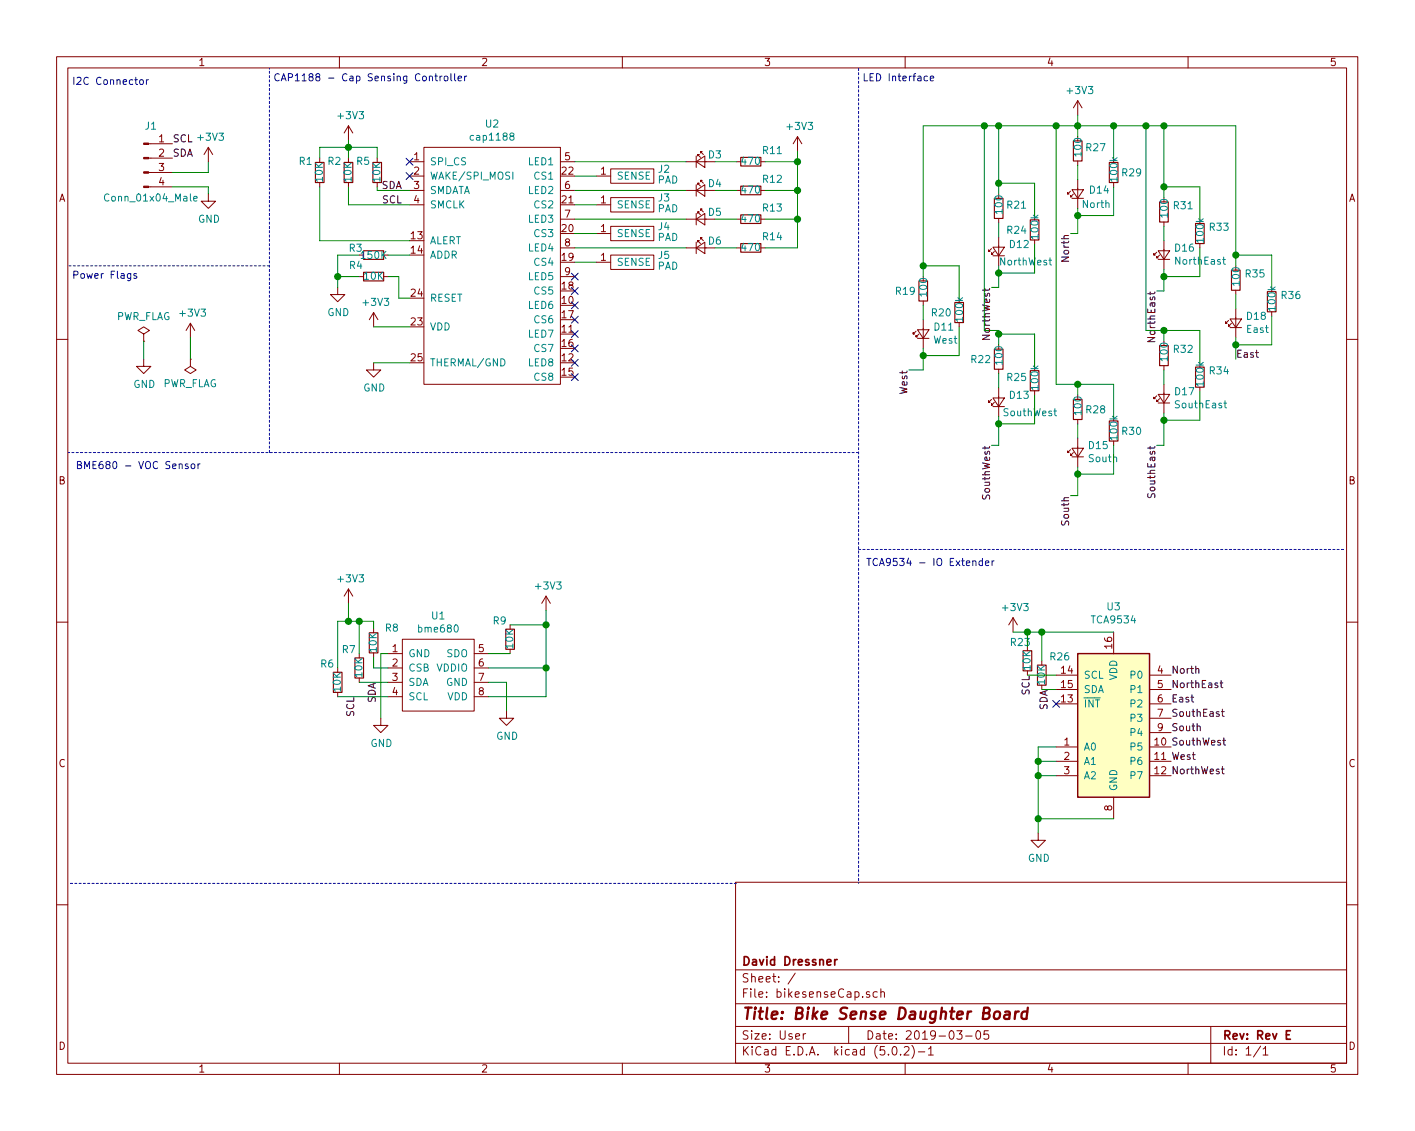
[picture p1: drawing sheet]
<svg xmlns="http://www.w3.org/2000/svg" width="250mm" height="200mm" viewBox="0 0 250 200" stroke-linecap="round" stroke-linejoin="round" font-family="sans-serif">
<g fill="none" stroke="#840000" stroke-width=".18">
<path d="M10 10h230v180h-230zM12 12h226v176h-226zM60 10v2M110 10v2M160 10v2M190.5 17.8v2.5M190.5 17.8l-.8 1.3M190.5 17.8l.8 1.3M210 10v2M26.3 33h4.2M26.3 30.5h4.2M26.3 28h4.2"/>
<path d="M26.3 25.4h4.2M36.8 34.3v1.3h1.3l-1.3 1.3-1.2-1.3h1.2M36.8 26.1l-.7 1.2M36.8 26.1v2.5M36.8 26.1l.8 1.2M56.5 28v.7M56.5 32.3v.7M61.6 22.3l-.8 1.2M61.6 22.3v2.5M61.6 28v.7M61.6 32.3v.7M61.6 22.3l.8 1.2"/>
<path d="M66.7 28v.7M66.7 32.3v.7M72.4 28.6h2.5M72.4 31.1h2.5M72.4 33.7h2.5M72.4 36.2h2.5M74.9 26.1h24.2v41.9h-24.2zM99.1 28.6h2.5M99.1 33.7h2.5M99.1 38.8h2.5M105.4 31.1h2.5M105.4 36.2h2.5"/>
<path d="M107.9 29.9h7.7v2.5h-7.7zM107.9 35h7.7v2.5h-7.7zM121.3 28.6h5.1M121.3 33.7h5.1M121.3 38.8h5.1M123.1 38.8l1.5-1.1v2.1zM123.1 33.7l1.5-1v2zM123.1 28.6l1.5-1v2zM123.1 27.6v2M123.1 32.7v2M123.1 37.7v2.1M123.3 37.7v-.2h.3h-.3l.5 .5"/>
<path d="M123.3 32.7v-.3h.3h-.3l.5 .5M123.3 27.6v-.3h.3h-.3l.5 .5M123.8 37.2v-.2h.3h-.3l.5 .5M123.8 32.2v-.3h.3h-.3l.5 .5M123.8 27.1v-.3h.3h-.3l.5 .5M130.2 28.6h.7M130.2 33.7h.7M130.2 38.8h.7M134.5 28.6h.8M134.5 33.7h.8M134.5 38.8h.8M141 24.2l-.8 1.2"/>
<path d="M141 24.2v2.5M141 24.2l.7 1.2M176.5 38.6v.8M189.2 33.8l-.5 .5v-.2v.2h.3M189.5 33.6h2l-1 1.5zM189.5 35.1h2M189.7 34.3l-.5 .5v-.2v.2h.3M190.5 28.5v.7M190.5 31.8v5.1M196.8 32.3v.7M205.7 39.3v.7M25.4 59.1l1-.7-1-.6-1 .6 1 .7v1.3"/>
<path d="M33.7 57.2l-.8 1.2M33.7 57.2v2.5M33.7 57.2l.7 1.2M59.7 50.8v1.3h1.3l-1.3 1.3-1.3-1.3h1.3M63.5 48.9h.8M66 55.3l-.7 1.2M66 55.3v2.5M66 55.3l.8 1.2M67.8 48.9h.8M99.1 43.8h2.5M99.1 48.9h2.5M105.4 41.3h2.5"/>
<path d="M105.4 46.4h2.5M107.9 40h7.7v2.6h-7.7zM107.9 45.1h7.7v2.6h-7.7zM121.3 43.8h5.1M123.1 43.8l1.5-1v2.1zM123.1 42.8v2.1M123.3 42.8v-.2h.3h-.3l.5 .5M123.8 42.3v-.2h.3h-.3l.5 .5M130.2 43.8h.7M134.5 43.8h.8M161.9 58.6l-.5 .5v-.3v.3h.3M162.2 58.3h2l-1 1.5z"/>
<path d="M162.2 59.8h2M162.4 59.1l-.5 .5v-.3v.3h.3M163.2 53.2v.8M163.2 56.5v5.1M169.5 57v.8M175.3 44l-.5 .5v-.3v.3h.2M175.5 43.7h2l-1 1.5zM175.5 45.2h2M175.8 44.5l-.5 .5v-.3v.3h.2M176.5 41.9v3.3M182.9 42.4v.8M204.5 44.6l-.5 .5v-.2v.2h.2"/>
<path d="M204.7 44.3h2.1l-1.1 1.6zM204.7 45.9h2.1M205 45.1l-.5 .5v-.2v.2h.2M205.7 42.6v5.1M212.1 43.1v.7M217.2 56.7l-.5 .5v-.3v.3h.2M217.4 56.4h2.1l-1.1 1.5zM217.4 57.9h2.1M217.7 57.2l-.5 .5v-.3v.3h.2M218.4 51.3v.8M218.4 54.6v5.1M224.8 55.1v.8"/>
<path d="M10 60h2M25.4 60.4h.1M25.4 63.5v1.3h1.3l-1.3 1.3-1.3-1.3h1.3M33.7 63.5v1.3l1 .6-1 .7-1.1-.7 1.1-.6M33.7 63.5h.1M66 64.2v1.2h1.3l-1.3 1.3-1.2-1.3h1.2M175.3 70.6l-.5 .5v-.2v.2h.2M175.5 70.4h2l-1 1.5zM175.5 71.9h2M175.8 71.1l-.5 .6v-.3v.3h.2M176.5 65.3v.8M176.5 68.6v5.1"/>
<path d="M182.9 69.1v.8M189.2 79.5l-.5 .5v-.2v.2h.3M189.5 79.3h2l-1 1.5zM190.5 74.2v.8M190.5 77.5v5.1M196.8 78v.8M204.5 70l-.5 .5v-.2v.2h.2M204.7 69.7h2.1l-1.1 1.6zM204.7 71.3h2.1M205 70.5l-.5 .5v-.2v.2h.2M205.7 64.7v.7M205.7 68v5.1"/>
<path d="M212.1 68.5v.7M238 60h2M189.5 80.8h2M189.7 80l-.5 .5v-.2v.2h.3M10 110h2M59.7 118.1v.8M61.6 104.2v2.5M61.6 104.2l-.8 1.2M61.6 104.2l.8 1.2M63.5 115.6v.8M63.5 119.9v.8M66 111.2v.7"/>
<path d="M66 115.5v.7M68.6 115.6h2.5M68.6 118.1h2.5M71.1 113.1h12.7v12.7h-12.7zM83.8 115.6h2.6M83.8 118.1h2.6M90.2 110.5v.8M90.2 114.8v.8M96.5 105.4l-.7 1.3M96.5 105.4v2.6M96.5 105.4l.8 1.3M179.1 109.2l-.8 1.3"/>
<path d="M179.1 109.2v2.6M179.1 109.2l.7 1.3M181.6 114.3v.8M181.6 118.6v.8M184.1 116.9v.7M186.7 119.4h3.8M196.8 111.8v3.8M203.2 119.4h3.8M238 110h2M59.7 122.5v.7M67.3 127v1.3h1.3l-1.3 1.3-1.3-1.3h1.3M68.6 120.7h2.5"/>
<path d="M68.6 123.2h2.5M83.8 120.7h2.6M83.8 123.2h2.6M89.5 125.8v1.2h1.3l-1.3 1.3-1.2-1.3h1.2M184.1 121.2v.7M186.7 132.1h3.8M186.7 134.6h3.8M186.7 137.2h3.8M186.7 124.5h3.8M186.7 121.9h3.8M203.2 132.1h3.8M203.2 134.6h3.8"/>
<path d="M203.2 137.2h3.8M203.2 124.5h3.8M203.2 121.9h3.8M203.2 127h3.8M203.2 129.6h3.8M130 156h108v32h-108zM183.5 147.3v1.3h1.3l-1.3 1.3-1.3-1.3h1.3M196.8 141v3.8M10 160h2M130 177.5h108M130 171.5h108M140.6 172.1l-1.3 1.9"/>
<path d="M153.7 175.5l-.4-.1-.2 .2 .1 .2 .5 .1v.4h-.6M155.1 175.5l-.5-.1-.3 .3 .1 .6 .2 .1 .5-.1M155.7 175.5l.2-.1 .4 .1v.9M155.7 174.9v1.5M238 160h2M60 188v2M110 188v2M130 184.5h108M130 181.5h108M142 182.8v1M142.4 182.8l-.4 .3M150 181.5v3"/>
<path d="M157.9 185.2l.3-.1a.94 .94 0 0 1 0 1.5 .8 .8 0 0 1-.6-.6 .8 .8 0 0 1 .3-.8zM159.2 186.5v.1M159.8 185.2l.2-.1h.4l.2 .1 .1 .3-.1 .2-.8 .9h.9M160 188v2M161.2 184.9a1.71 1.71 0 0 1 0 2.3M162.3 186h1.2M164.1 185.5l.4-.4v1.5M164.1 186.6h.9M169.1 182.3h1l-.5 .6 .4 .1v.7l-.2 .1-.7-.1M170.7 183.2h1.1M172.6 182.4l.4-.1a.94 .94 0 0 1 0 1.5 .82 .82 0 0 1-.4-1.4zM174.7 182.3h-.7l-.1 .7 .2-.1h.5l.2 .3-.1 .5-.2 .1-.6-.1"/>
<path d="M210 188v2M214 181.5v6.5M222.8 185l-1.2 1.9M223.3 185.5l.4-.4v1.5M223.3 186.6h.8"/>
</g>
<path d="M147.5 169.7v1M148 169.7l-.3 .1-.2 .2M227.4 183h.5M228.1 182.3h-.7v1.5h.7" fill="none" stroke="#840000" stroke-width=".3"/>
<path d="M175.8 179.1a.53 .53 0 0 1 .6-.2 .53 .53 0 0 1 .4 .4l-.1 .5a.54 .54 0 0 1-.5 .4 .54 .54 0 0 1-.5-.4zM177.7 179h.7v1.2M178.5 179.3l-.7 .2a.4 .4 0 0 0-.3 .3 .4 .4 0 0 0 .2 .4l.7-.1M179.5 178.9l-.2 1.3M180.1 178.9a.55 .55 0 0 0-.6 .4M181.6 179a.68 .68 0 0 0-1 .3v.7l.3 .2 .6-.1M181.7 178.2l-.3 2" fill="none" stroke="#840000" stroke-width=".41"/>
<g fill="#840000" stroke="#840000" stroke-width=".18">
<path d="M25.4 32.9h.9v.3h-.9z"/>
<path d="M25.4 30.4h.9v.2h-.9z"/>
<path d="M25.4 27.8h.9v.3h-.9z"/>
<path d="M25.4 25.3h.9v.3h-.9z"/>
</g>
<path d="M34.2 35.1l.6-.1v-.2l-.4-.1-.2 .2 .1 .6h.5M90.4 24.1l-.3-.3 .1-.2 .2-.1 .4 .1v.4l-.6 .1-.1 .2v.3l.3 .2 .3-.1 .2-.1-.1-.4-.2-.1M90.7 30.4v1.3M185.4 46h.5M185.6 45.6v1.1l.3 .2M216.1 45.9h.5M216.3 45.5v1.1l.3 .1M186.3 72.7h.5M186.5 72.3v1.1l.3 .1M216.3 71.3h.5M216.5 70.9v1.1l.3 .1" fill="none" stroke="#008484" stroke-width=".18"/>
<g fill="none" stroke="#008400" stroke-width=".18">
<path d="M30.5 33h6.3v1.3M36.8 28.6v1.9h-6.3M56.5 28v-1.9h10.2v1.9M56.5 33v9.6h15.9M61.6 24.8v3.2M61.6 33v3.2h10.8M66.7 33v.7h5.7M101.6 33.7h19.7M101.6 36.2h3.8M101.6 31.1h3.8M101.6 28.6h19.7M101.6 38.8h19.7"/>
<path d="M126.4 33.7h3.8M126.4 28.6h3.8M126.4 38.8h3.8M135.3 33.7h5.7M135.3 28.6h5.7M135.3 38.8h5.7M141 26.7v17.1h-5.7M174 22.3v36.1h2.5v2.6M176.5 22.3v12M176.5 39.4v2.5M176.5 32.4h6.4v5.7M186.7 22.3v45.7h10.1v5.7"/>
<path d="M190.5 36.9v4.4h-1.3M190.5 20.3v3.9M190.5 29.2v2.6M196.8 22.3v5.7M196.8 33v5.1h-6.3M202.6 22.3v36.1h9.5v5.8M205.7 33h6.4v5.8M205.7 22.3v12.7M33.7 59.7v3.8M59.7 48.9h3.8M63.5 45.1h-3.8v5.7M66 57.8h6.4"/>
<path d="M68.6 45.1h3.8M68.6 48.9h1.9v3.8h1.9M101.6 46.4h3.8M101.6 41.3h3.8M101.6 43.8h19.7M126.4 43.8h3.8M163.2 54v2.5M163.2 47h6.3v5.7M169.5 57.8v5.1h-6.3M176.5 47v3.8h-1.2M176.5 59.1h6.4v5.7M182.9 43.2v5.1h-6.4"/>
<path d="M205.7 40v2.6M205.7 47.7v3.8h-1.2M205.7 58.4v2M212.1 43.8v5.1h-6.4M218.4 45.1h6.4v5.7M218.4 47v-24.7h-55.2v26.6M218.4 52.1v2.5M218.4 59.7v3.8M224.8 55.9v5.1h-6.4M25.4 60.4v3.1M66 64.2h6.4M163.2 61.6v3.8h-2.5"/>
<path d="M176.5 66.1v2.5M176.5 73.7v5.1h-1.2M182.9 69.9v5.1h-6.4M190.5 68v1.9M190.5 75v2.5M196.8 78.8v5h-6.3M205.7 65.4v2.6M205.7 73.1v5.7h-1.2M212.1 69.2v5.1h-6.4M190.5 82.6v5.1h-1.3M61.6 106.7v3.2M63.5 109.9v5.7"/>
<path d="M66 111.2v-1.3h-6.3v8.2M66 116.2v1.9h2.6M68.6 115.6h-1.3v11.4M86.4 115.6h3.8M86.4 118.1h10.1M90.2 110.5h6.3M96.5 108v15.2h-10.1M179.1 111.8h17.7M181.6 111.8v2.5M181.6 119.4h5.1M184.1 111.8v5.1M59.7 123.2h8.9"/>
<path d="M63.5 120.7h5.1M86.4 120.7h3.1v5.1M183.5 137.2h3.2M183.5 134.6h3.2M184.1 121.9h2.6M186.7 132.1h-3.2v15.2M183.5 144.8h13.3"/>
</g>
<g fill="none" stroke="#000084" stroke-width=".18">
<path d="M71.8 28l1.2 1.2M71.8 30.5l1.2 1.3M73 28l-1.2 1.2M73 30.5l-1.2 1.3M101 48.3l1.2 1.2M101 50.9l1.2 1.2M101 53.4l1.2 1.2M101 55.9l1.2 1.3M101 58.5l1.2 1.2M102.2 48.3l-1.2 1.2M102.2 50.9l-1.2 1.2M102.2 53.4l-1.2 1.2"/>
<path d="M102.2 55.9l-1.2 1.3M102.2 58.5l-1.2 1.2M101 61l1.2 1.2M101 63.6l1.2 1.2M101 66.1l1.2 1.2M102.2 61l-1.2 1.2M102.2 63.6l-1.2 1.2M102.2 66.1l-1.2 1.2M186.1 123.9l1.2 1.2M187.3 123.9l-1.2 1.2"/>
</g>
<g fill="none" stroke="#840000" stroke-width=".2">
<path d="M55.8 28.7h1.5v3.6h-1.5zM60.8 28.7h1.6v3.6h-1.6zM65.9 28.7h1.5v3.6h-1.5zM130.9 27.8h3.6v1.6h-3.6zM130.9 32.9h3.6v1.5h-3.6zM130.9 38h3.6v1.5h-3.6zM175.8 35.1h1.5v3.5h-1.5zM182.1 38.9h1.5v3.5h-1.5zM189.7 24.9h1.6v3.6h-1.6zM196.1 28.7h1.5v3.6h-1.5zM205 35.7h1.5v3.6h-1.5zM211.3 39.5h1.6v3.6h-1.6z"/>
<path d="M64.3 44.3h3.5v1.6h-3.5zM64.3 48.2h3.5v1.5h-3.5zM130.9 43.1h3.6v1.5h-3.6zM162.4 49.7h1.6v3.5h-1.6zM168.8 53.5h1.5v3.5h-1.5zM217.7 47.8h1.5v3.5h-1.5zM224 51.6h1.6v3.5h-1.6zM175.8 61.7h1.5v3.6h-1.5zM182.1 65.6h1.5v3.5h-1.5zM189.7 70.6h1.6v3.6h-1.6zM196.1 74.4h1.5v3.6h-1.5zM205 61.1h1.5v3.6h-1.5z"/>
<path d="M211.3 64.9h1.6v3.6h-1.6zM58.9 118.9h1.6v3.6h-1.6zM62.7 116.4h1.6v3.5h-1.6zM65.3 111.9h1.5v3.6h-1.5zM89.4 111.3h1.5v3.5h-1.5zM180.8 115.1h1.6v3.5h-1.6zM183.4 117.6h1.5v3.6h-1.5z"/>
</g>
<g fill="#008400" stroke="#008400" stroke-width=".25">
<circle cx="61.6" cy="26.1" r=".51"/>
<circle cx="59.7" cy="48.9" r=".51"/>
<circle cx="141" cy="28.6" r=".51"/>
<circle cx="141" cy="33.7" r=".51"/>
<circle cx="141" cy="38.8" r=".51"/>
<circle cx="183.5" cy="144.8" r=".51"/>
<circle cx="183.5" cy="137.2" r=".51"/>
<circle cx="183.5" cy="134.6" r=".51"/>
<circle cx="181.6" cy="111.8" r=".51"/>
<circle cx="184.2" cy="111.8" r=".51"/>
<circle cx="190.5" cy="22.3" r=".51"/>
<circle cx="163.2" cy="47" r=".51"/>
<circle cx="176.5" cy="32.4" r=".51"/>
<circle cx="176.5" cy="22.3" r=".51"/>
<circle cx="205.7" cy="33" r=".51"/>
<circle cx="196.9" cy="22.3" r=".51"/>
<circle cx="205.7" cy="22.3" r=".51"/>
<circle cx="218.4" cy="45.1" r=".51"/>
<circle cx="176.5" cy="59.1" r=".51"/>
<circle cx="174" cy="22.3" r=".51"/>
<circle cx="190.5" cy="68" r=".51"/>
<circle cx="186.7" cy="22.3" r=".51"/>
<circle cx="205.7" cy="58.4" r=".51"/>
<circle cx="202.6" cy="22.3" r=".51"/>
<circle cx="163.2" cy="62.9" r=".51"/>
<circle cx="176.5" cy="48.3" r=".51"/>
<circle cx="190.5" cy="38.1" r=".51"/>
<circle cx="205.7" cy="48.9" r=".51"/>
<circle cx="218.4" cy="61" r=".51"/>
<circle cx="205.7" cy="74.3" r=".51"/>
<circle cx="190.5" cy="83.8" r=".51"/>
<circle cx="176.5" cy="75" r=".51"/>
<circle cx="61.6" cy="109.9" r=".51"/>
<circle cx="96.5" cy="110.5" r=".51"/>
<circle cx="96.5" cy="118.1" r=".51"/>
<circle cx="63.5" cy="109.9" r=".51"/>
</g>
<path d="M190.5 115.6h12.7v25.4h-12.7z" fill="#ffffc2" stroke="#ffffc2" stroke-width=".18"/>
<path d="M190.5 115.6h12.7v25.4h-12.7z" fill="none" stroke="#840000" stroke-width=".25"/>
<path d="M202.9 59.7h1.2l-1.2 .7h1.2M211.4 118.4l.2-.2 .3 .1v.8M211.6 128.5l.2-.1h.3l.1 .8M215.7 120.8h.5M215.8 120.3v1.1l.4 .2M215.9 125.9h.5M215.9 136h.5M216.1 125.4v1.1l.3 .2M216.1 135.6v1.1l.3 .2M216.2 130.9h.4M216.3 130.5v1.1l.3 .2" fill="none" stroke="#000" stroke-width=".18"/>
<path d="M151.8 12.1v144.1M47.6 47h-35.5M47.6 80v-67.9M151.8 97.2h85.7M151.8 80h-139.7M130.2 156.2h-118.1" fill="none" stroke="#0000c2" stroke-width=".18" stroke-dasharray=".4 .4"/>
<g fill="none" stroke="#0000c2" stroke-width=".18">
<path d="M24.8 14.1h.3l.2 .2-.1 .6h-.3l-.2-.1zM25.9 14.1v.8M26.2 14.1l-.3 .2M75.9 13.6l.2-.1h.3l.1 .8M76.9 13.5h.4M77 13v1.1l.3 .2M77.8 13.5v.8M78.1 13.5l-.3 .2M78.6 13.5h.3l.3 .2-.2 .5-.3 .1-.1-.1zM79.7 13v1.1l.2 .2M80.4 13v1.1l.2 .2M81 13.9l.6-.1-.1-.3h-.3l-.2 .1 .1 .6h.4"/>
<path d="M82.1 13.5v.8M82.5 13.5l-.4 .2M164 13.5h-.4l-.3 .2 .2 .5h.5M164.4 13.9l.6-.1v-.3h-.4l-.2 .1 .1 .6h.5M23.1 48.4v1l-.2 .3-.3-.1M23.1 48.4h-.4l-.2 .2 .1 .6h.5M24.1 48.4h-.3l-.2 .2 .1 .1 .4 .2v.3h-.5M33.2 82.1l-.3-.1-.2 .2 .1 .2 .4 .1v.3h-.5M33.8 82.2l.2-.2 .4 .2v.5l-.1 .1-.3 .1-.2-.1zM35 82v.9M35.4 82l-.3 .1-.1 .2M172 99.3l.2-.1h.2l.1 .8"/>
<path d="M173.7 99.2h-.4l-.2 .2 .1 .6h.5M173.7 98.8v1.2M174.2 99.6l.6-.1v-.3h-.4l-.2 .2 .1 .6h.5M175.4 99.2v.8M175.7 99.2h-.2l-.1 .2"/>
</g>
<text font-size="2.8" fill="#840000" x="131" y="180.3">Title: Bike Sense Daughter Board</text>
<g font-size="2.1" fill="#840000">
<text x="131" y="173.8">Sheet: /</text>
<text x="131" y="170.8">David Dressner</text>
<text x="131" y="176.5">File: bikesenseCap.sch</text>
<text x="131" y="183.9">Size: User</text>
<text x="153" y="183.9">Date: 2019-03-05</text>
<text x="216" y="183.9">Rev: Rev E</text>
<text x="131" y="186.7">KiCad E.D.A. kicad (5.0.2)-1</text>
<text x="216" y="186.7">Id: 1/1</text>
</g>
<g font-size="1.8" fill="#840000">
<text x="35" y="11.7">1</text>
<text x="85" y="11.7">2</text>
<text x="135" y="11.7">3</text>
<text x="185" y="11.7">4</text>
<text x="235" y="11.7">5</text>
<text x="28.1" y="25.2">1</text>
<text x="28.1" y="27.7">2</text>
<text x="73.2" y="28.3">1</text>
<text x="99.8" y="28.3">5</text>
<text x="10.4" y="35.7">A</text>
<text x="28.1" y="30.3">3</text>
<text x="28.1" y="32.8">4</text>
<text x="73.2" y="30.9">2</text>
<text x="73.2" y="33.4">3</text>
<text x="73.2" y="36">4</text>
<text x="99.4" y="36">21</text>
<text x="99.4" y="30.9">22</text>
<text x="99.8" y="33.4">6</text>
<text x="106.2" y="30.9">1</text>
<text x="106.2" y="36">1</text>
<text x="238.4" y="35.7">A</text>
<text x="99.4" y="41">20</text>
<text x="99.8" y="38.5">7</text>
<text x="106.2" y="41">1</text>
<text x="72.7" y="42.3">13</text>
<text x="72.7" y="44.9">14</text>
<text x="99.4" y="46.1">19</text>
<text x="99.8" y="43.6">8</text>
<text x="106.2" y="46.1">1</text>
<text x="72.7" y="52.5">24</text>
<text x="99.4" y="53.7">10</text>
<text x="99.4" y="51.2">18</text>
<text x="99.8" y="48.7">9</text>
<text x="72.7" y="57.6">23</text>
<text x="99.4" y="58.8">11</text>
<text x="99.4" y="56.3">17</text>
<text x="72.7" y="63.9">25</text>
<text x="99.4" y="63.9">12</text>
<text x="99.4" y="61.4">16</text>
<text x="99.4" y="66.4">15</text>
<text x="10.4" y="85.6">B</text>
<text x="238.4" y="85.6">B</text>
<text x="69.4" y="115.3">1</text>
<text x="69.4" y="117.9">2</text>
<text x="84.6" y="115.3">5</text>
<text x="84.6" y="117.9">6</text>
<text x="187.6" y="119.2">14</text>
<text x="196.6" y="114.7" transform="rotate(-90 196.6 114.7)">16</text>
<text x="204.6" y="119.2">4</text>
<text x="69.4" y="120.4">3</text>
<text x="69.4" y="123">4</text>
<text x="84.6" y="120.4">7</text>
<text x="84.6" y="123">8</text>
<text x="187.6" y="124.2">13</text>
<text x="187.6" y="121.7">15</text>
<text x="204.6" y="121.7">5</text>
<text x="204.6" y="124.2">6</text>
<text x="188.1" y="131.9">1</text>
<text x="204.6" y="126.8">7</text>
<text x="204.6" y="129.3">9</text>
<text x="10.4" y="135.7">C</text>
<text x="188.1" y="134.4">2</text>
<text x="188.1" y="136.9">3</text>
<text x="238.4" y="135.7">C</text>
<text x="196.6" y="143.4" transform="rotate(-90 196.6 143.4)">8</text>
<text x="10.4" y="185.6">D</text>
<text x="238.4" y="185.6">D</text>
<text x="35" y="189.7">1</text>
<text x="85" y="189.7">2</text>
<text x="135" y="189.7">3</text>
<text x="185" y="189.7">4</text>
<text x="235" y="189.7">5</text>
</g>
<g font-size="1.8" fill="#0000c2">
<text x="12.7" y="15">I2C Connector</text>
<text x="48.3" y="14.4">CAP1188 - Cap Sensing Controller</text>
<text x="152.4" y="14.4">LED Interface</text>
<text x="12.7" y="49.3">Power Flags</text>
<text x="13.3" y="83">BME680 - VOC Sensor</text>
<text x="153" y="100.1">TCA9534 - IO Extender</text>
</g>
<g font-size="1.8" fill="#008484">
<text x="188.8" y="16.6">+3V3</text>
<text x="25.7" y="22.9">J1</text>
<text x="59.9" y="21.1">+3V3</text>
<text x="85.9" y="22.6">U2</text>
<text x="139.3" y="23">+3V3</text>
<text x="30.5" y="25.2">SCL +3V3</text>
<text x="52.9" y="29.2">R1</text>
<text x="58" y="29.2">R2</text>
<text x="63.1" y="29.2">R5</text>
<text x="75.9" y="29.2">SPI_CS</text>
<text x="83.5" y="24.9">cap1188</text>
<text x="93.5" y="29.2">LED1</text>
<text x="125.2" y="28">D3</text>
<text x="131.2" y="29.2">470</text>
<text x="134.9" y="27.3">R11</text>
<text x="191.2" y="27.5" transform="rotate(-90 191.2 27.5)">100</text>
<text x="192" y="26.7">R27</text>
<text x="19" y="35.6">Conn_01x04_Male</text>
<text x="57.1" y="32.1" transform="rotate(-90 57.1 32.1)">10K</text>
<text x="62.2" y="32.1" transform="rotate(-90 62.2 32.1)">10K</text>
<text x="67.2" y="32.1" transform="rotate(-90 67.2 32.1)">10K</text>
<text x="75.9" y="31.8">WAKE/SPI_MOSI</text>
<text x="75.9" y="34.3">SMDATA</text>
<text x="93.5" y="34.3">LED2</text>
<text x="94.6" y="31.8">CS1</text>
<text x="109" y="31.8">SENSE</text>
<text x="116.2" y="32.5">PAD</text>
<text x="116.4" y="30.6">J2</text>
<text x="116.4" y="35.6">J3</text>
<text x="125.2" y="33.1">D4</text>
<text x="131.2" y="34.2">470</text>
<text x="134.9" y="32.3">R12</text>
<text x="192.7" y="34.2">D14</text>
<text x="197.5" y="32" transform="rotate(-90 197.5 32)">100k</text>
<text x="198.4" y="31.2">R29</text>
<text x="35" y="39.4">GND</text>
<text x="75.9" y="36.9">SMCLK</text>
<text x="93.5" y="39.4">LED3</text>
<text x="94.6" y="41.9">CS3</text>
<text x="94.6" y="36.9">CS2</text>
<text x="109" y="36.9">SENSE</text>
<text x="109" y="41.9">SENSE</text>
<text x="116.2" y="37.5">PAD</text>
<text x="116.4" y="40.7">J4</text>
<text x="125.2" y="38.2">D5</text>
<text x="131.2" y="39.3">470</text>
<text x="134.9" y="37.4">R13</text>
<text x="177.2" y="37.7" transform="rotate(-90 177.2 37.7)">100</text>
<text x="178.1" y="36.9">R21</text>
<text x="178.1" y="41.4">R24</text>
<text x="191.4" y="36.8">North</text>
<text x="206.4" y="38.3" transform="rotate(-90 206.4 38.3)">100</text>
<text x="207.5" y="37">R31</text>
<text x="213.9" y="40.8">R33</text>
<text x="61.7" y="44.5">R3</text>
<text x="61.8" y="47.6">R4</text>
<text x="63.9" y="45.8">150K</text>
<text x="75.9" y="43.2">ALERT</text>
<text x="75.9" y="45.7">ADDR</text>
<text x="93.5" y="44.5">LED4</text>
<text x="94.6" y="47">CS4</text>
<text x="109" y="47">SENSE</text>
<text x="116.2" y="42.6">PAD</text>
<text x="116.2" y="47.7">PAD</text>
<text x="116.4" y="45.8">J5</text>
<text x="125.2" y="43.3">D6</text>
<text x="131.2" y="44.4">470</text>
<text x="134.9" y="42.5">R14</text>
<text x="176.8" y="46.9">NorthWest</text>
<text x="178.5" y="43.9">D12</text>
<text x="183.6" y="42.1" transform="rotate(-90 183.6 42.1)">100k</text>
<text x="207.7" y="44.5">D16</text>
<text x="207.9" y="46.8">NorthEast</text>
<text x="212.8" y="42.7" transform="rotate(-90 212.8 42.7)">100k</text>
<text x="64.4" y="49.5">10K</text>
<text x="75.9" y="53.4">RESET</text>
<text x="93.5" y="49.6">LED5</text>
<text x="94.6" y="52.1">CS5</text>
<text x="158.4" y="52.1">R19</text>
<text x="163.9" y="52.3" transform="rotate(-90 163.9 52.3)">100</text>
<text x="219.1" y="50.4" transform="rotate(-90 219.1 50.4)">100</text>
<text x="220.2" y="49.1">R35</text>
<text x="226.6" y="52.9">R36</text>
<text x="20.4" y="56.6">PWR_FLAG</text>
<text x="32" y="56">+3V3</text>
<text x="57.9" y="55.9">GND</text>
<text x="64.3" y="54.1">+3V3</text>
<text x="75.9" y="58.4">VDD</text>
<text x="93.5" y="54.6">LED6</text>
<text x="93.5" y="59.7">LED7</text>
<text x="94.6" y="57.2">CS6</text>
<text x="164.7" y="56">R20</text>
<text x="165.2" y="58.5">D11</text>
<text x="170.2" y="56.7" transform="rotate(-90 170.2 56.7)">100k</text>
<text x="220.4" y="58.9">East</text>
<text x="220.4" y="56.6">D18</text>
<text x="225.5" y="54.8" transform="rotate(-90 225.5 54.8)">100k</text>
<text x="75.9" y="64.8">THERMAL/GND</text>
<text x="93.5" y="64.8">LED8</text>
<text x="94.6" y="62.3">CS7</text>
<text x="165" y="60.8">West</text>
<text x="171.7" y="64.2">R22</text>
<text x="177.2" y="64.4" transform="rotate(-90 177.2 64.4)">100</text>
<text x="206.4" y="63.7" transform="rotate(-90 206.4 63.7)">100</text>
<text x="207.5" y="62.4">R32</text>
<text x="23.6" y="68.6">GND PWR_FLAG</text>
<text x="64.2" y="69.2">GND</text>
<text x="94.6" y="67.3">CS8</text>
<text x="178.1" y="67.4">R25</text>
<text x="178.5" y="70.5">D13</text>
<text x="183.6" y="68.8" transform="rotate(-90 183.6 68.8)">100k</text>
<text x="207.7" y="69.9">D17</text>
<text x="212.8" y="68.1" transform="rotate(-90 212.8 68.1)">100k</text>
<text x="213.9" y="66.2">R34</text>
<text x="177.4" y="73.6">SouthWest</text>
<text x="191.2" y="73.3" transform="rotate(-90 191.2 73.3)">100</text>
<text x="192" y="73.1">R28</text>
<text x="197.5" y="77.7" transform="rotate(-90 197.5 77.7)">100k</text>
<text x="198.4" y="76.9">R30</text>
<text x="207.9" y="72.2">SouthEast</text>
<text x="192.5" y="79.4">D15</text>
<text x="192.5" y="81.7">South</text>
<text x="59.9" y="103">+3V3</text>
<text x="94.8" y="104.3">+3V3</text>
<text x="195.7" y="107.9">U3</text>
<text x="68.1" y="111.7">R8</text>
<text x="74.2" y="111.9">bme680</text>
<text x="76.4" y="109.6">U1</text>
<text x="87.2" y="110.4">R9</text>
<text x="177.4" y="108.1">+3V3</text>
<text x="193.1" y="110.3">TCA9534</text>
<text x="56.7" y="118.1">R6</text>
<text x="60.5" y="115.5">R7</text>
<text x="64.1" y="119.7" transform="rotate(-90 64.1 119.7)">10K</text>
<text x="66.6" y="115.3" transform="rotate(-90 66.6 115.3)">10K</text>
<text x="72.1" y="116.2">GND</text>
<text x="72.1" y="118.8">CSB</text>
<text x="77.2" y="118.8">VDDIO</text>
<text x="79" y="116.2">SDO</text>
<text x="90.7" y="114.7" transform="rotate(-90 90.7 114.7)">10K</text>
<text x="178.7" y="114.2">R23</text>
<text x="182.2" y="118.5" transform="rotate(-90 182.2 118.5)">10K</text>
<text x="185.7" y="116.8">R26</text>
<text x="60.2" y="122.3" transform="rotate(-90 60.2 122.3)">10K</text>
<text x="72.1" y="121.3">SDA</text>
<text x="72.1" y="123.9">SCL</text>
<text x="78.9" y="121.3">GND</text>
<text x="79.1" y="123.9">VDD</text>
<text x="184.7" y="121" transform="rotate(-90 184.7 121)">10K</text>
<text x="191.5" y="125.1">INT</text>
<text x="191.5" y="120">SCL</text>
<text x="191.5" y="122.6">SDA</text>
<text x="197.5" y="120.3" transform="rotate(-90 197.5 120.3)">VDD</text>
<text x="200" y="120">P0</text>
<text x="200" y="122.6">P1</text>
<text x="200" y="125.1">P2</text>
<text x="87.7" y="130.8">GND</text>
<text x="200" y="127.7">P3</text>
<text x="200" y="130.2">P4</text>
<text x="65.5" y="132.1">GND</text>
<text x="191.5" y="132.7">A0</text>
<text x="191.5" y="135.3">A1</text>
<text x="191.5" y="137.8">A2</text>
<text x="200" y="132.7">P5</text>
<text x="200" y="135.3">P6</text>
<text x="200" y="137.8">P7</text>
<text x="197.5" y="140" transform="rotate(-90 197.5 140)">GND</text>
<text x="181.7" y="152.4">GND</text>
</g>
<g font-size="1.8">
<text x="30.5" y="27.7">SDA</text>
<text x="67.4" y="33.4">SDA</text>
<text x="67.6" y="36">SCL</text>
<text x="189" y="46" transform="rotate(-90 189 46)">North</text>
<text x="175" y="59.8" transform="rotate(-90 175 59.8)">NorthWest</text>
<text x="204.2" y="59.9" transform="rotate(-90 204.2 59.9)">NorthEast</text>
<text x="218.4" y="63.3">East</text>
<text x="160.4" y="69.6" transform="rotate(-90 160.4 69.6)">West</text>
<text x="175" y="88" transform="rotate(-90 175 88)">SouthWest</text>
<text x="204.2" y="87.5" transform="rotate(-90 204.2 87.5)">SouthEast</text>
<text x="189" y="92.7" transform="rotate(-90 189 92.7)">South</text>
<text x="207" y="119.2">North</text>
<text x="66.4" y="124.4" transform="rotate(-90 66.4 124.4)">SDA</text>
<text x="182" y="122.9" transform="rotate(-90 182 122.9)">SCL</text>
<text x="185.2" y="125.7" transform="rotate(-90 185.2 125.7)">SDA</text>
<text x="207" y="121.7">NorthEast</text>
<text x="207" y="124.2">East</text>
<text x="62.6" y="126.7" transform="rotate(-90 62.6 126.7)">SCL</text>
<text x="204.1" y="131.9">10 SouthWest</text>
<text x="207" y="126.8">SouthEast</text>
<text x="207" y="129.3">South</text>
<text x="204.1" y="134.4">11 West</text>
<text x="204.1" y="136.9">12 NorthWest</text>
</g>
</svg>
